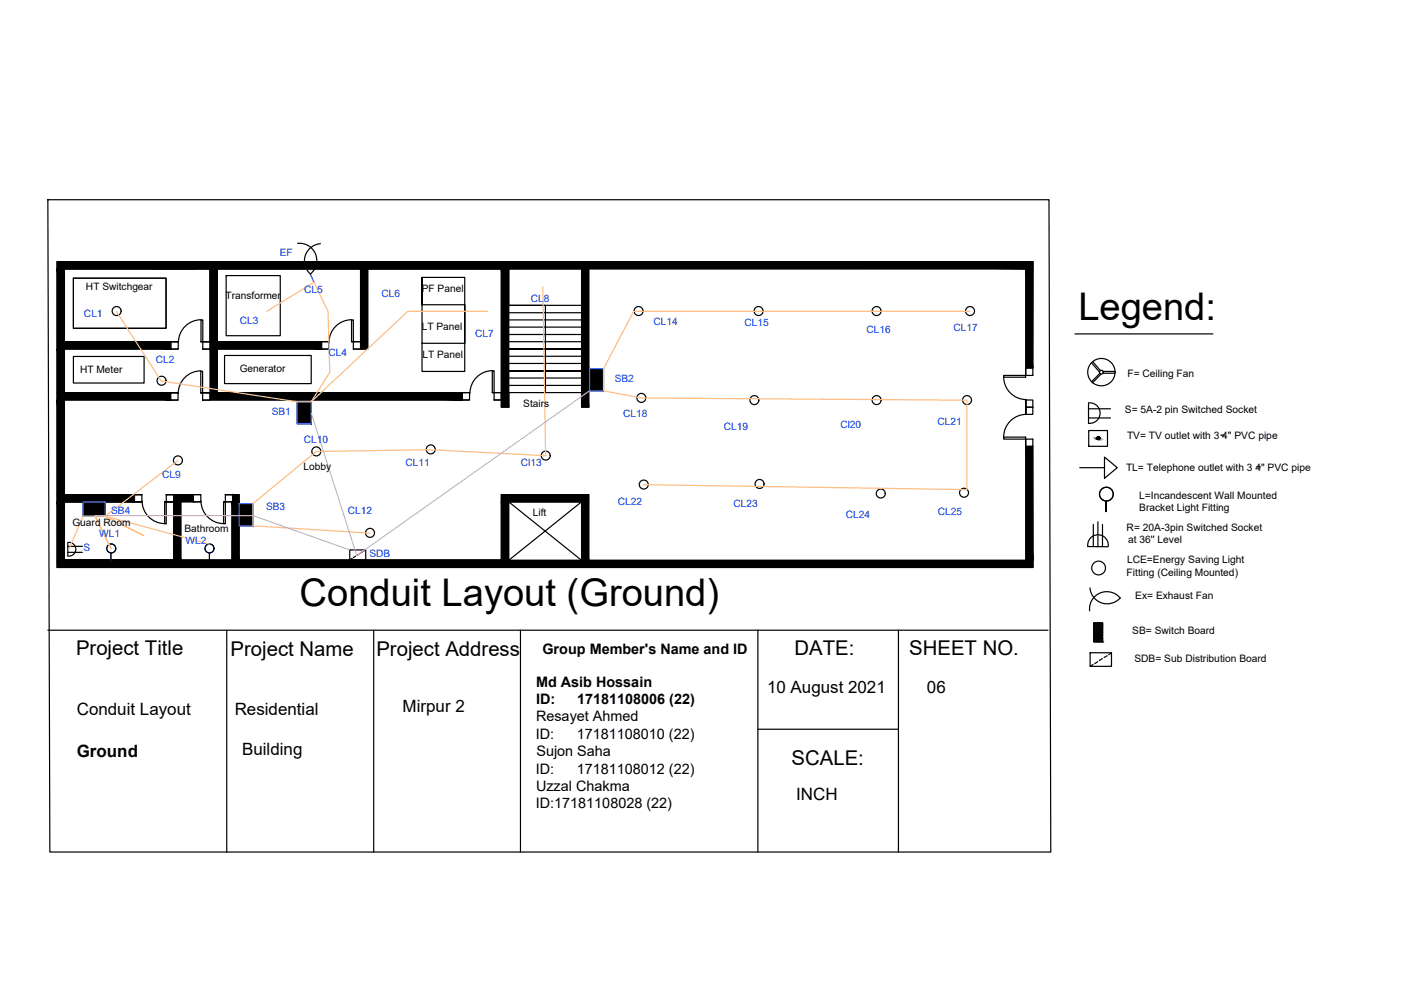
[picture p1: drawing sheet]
<svg xmlns="http://www.w3.org/2000/svg" width="297mm" height="210mm" viewBox="0 0 297 210" stroke-linecap="round" stroke-linejoin="round" font-family="sans-serif">
<!-- layer: PDF_PDF_Solid Fills -->
<g fill="#000" stroke="#000" stroke-width=".21">
<path d="M232.7 92.6h.3zM232.6 92.6h.4z"/>
<path d="M232.6 92.6l.5 .1zM232.6 92.6l.5 .1h-.5z"/>
<path d="M232.6 93.1h.4zM232.6 93.1l.3 .1z"/>
<path d="M232.6 92.7l.5 .1zM232.6 92.7l.5 .1z"/>
<path d="M232.6 93.1h.5zM232.6 93.1h.4z"/>
<path d="M232.5 92.8l.7 .1zM232.5 92.8l.7 .1z"/>
<path d="M232.5 93h.6zM232.5 93l.6 .1z"/>
<path d="M232.5 92.9l.6 .1 .1-.1zM232.5 92.9l.6 .1h-.6z"/>
</g>
<!-- layer: PDF_Objects -->
<g fill="#000" stroke="#000" stroke-width=".21">
<path d="M125 78.2l3 4.7v-4.7zM125 78.2l3 4.7h-3z"/>
<path d="M63 85.2l3 4.6v-4.6zM63 85.2l3 4.6h-3z"/>
<path d="M17.6 106.4l4.7 3v-3zM17.6 106.4l4.7 3h-4.7z"/>
<path d="M50.7 106.8l2.9 4.7v-4.7zM50.7 106.8l2.9 4.7h-2.9z"/>
</g>
<!-- layer: PDF_hatces -->
<g fill="#000" stroke="#000" stroke-width=".21">
<path d="M12.1 57l1.6 15.4v-15.4zM12.1 57l1.6 15.4h-1.6z"/>
<path d="M44.6 57l1.5 15.4v-15.4zM44.6 57l1.5 15.4h-1.5z"/>
<path d="M76.4 57l1.6 17v-17zM76.4 57l1.6 17h-1.6z"/>
<path d="M106.3 57l1.6 29.3v-29.3zM106.3 57l1.6 29.3h-1.6z"/>
<path d="M123.3 57l1.5 29.3v-29.3zM123.3 57l1.5 29.3h-1.5z"/>
<path d="M12.1 55.5l206.9 1.5v-1.5zM12.1 55.5l206.9 1.5h-206.9z"/>
<path d="M217.5 57l1.5 21v-21zM217.5 57l1.5 21h-1.5z"/>
<path d="M12.1 74l1.6 9.2v-9.2zM12.1 74l1.6 9.2h-1.6z"/>
<path d="M12.1 72.4l24.1 1.6v-1.6zM12.1 72.4l24.1 1.6h-24.1z"/>
<path d="M44.6 74l1.5 9.2v-9.2zM44.6 74l1.5 9.2h-1.5z"/>
<path d="M44.6 72.4l23.6 1.6v-1.6zM44.6 72.4l23.6 1.6h-23.6z"/>
<path d="M12.1 84.8l1.6 20.1v-20.1zM12.1 84.8l1.6 20.1h-1.6z"/>
<path d="M12.1 83.2l24.1 1.6v-1.6zM12.1 83.2l24.1 1.6h-24.1z"/>
<path d="M44.6 83.2l53.4 .1zM44.6 83.2l53.4 .1z"/>
<path d="M44.5 83.3l53.5 1.5v-1.5zM44.5 83.3l53.5 1.5h-53.5z"/>
<path d="M217.5 94.6l1.5 24.2v-24.2zM217.5 94.6l1.5 24.2h-1.5z"/>
<path d="M12.1 106.4l1.6 12.4v-12.4zM12.1 106.4l1.6 12.4h-1.6z"/>
<path d="M12.1 104.9l16.4 1.5v-1.5zM12.1 104.9l16.4 1.5h-16.4z"/>
<path d="M36.8 106.4l1.5 12.4v-12.4zM36.8 106.4l1.5 12.4h-1.5z"/>
<path d="M36.8 104.9l4.2 1.5v-1.5zM36.8 104.9l4.2 1.5h-4.2z"/>
<path d="M49.3 104.9l1.4 1.5v-1.5zM49.3 104.9l1.4 1.5h-1.4z"/>
<path d="M49.2 106.4l1.5 12.4v-12.4zM49.2 106.4l1.5 12.4h-1.5z"/>
<path d="M106.3 106.4l1.6 12.4v-12.4zM106.3 106.4l1.6 12.4h-1.6z"/>
<path d="M106.3 104.9l18.5 1.5v-1.5zM106.3 104.9l18.5 1.5h-18.5z"/>
<path d="M123.3 106.4l1.5 12.4v-12.4zM123.3 106.4l1.5 12.4h-1.5z"/>
<path d="M12.1 118.8l206.9 1.5v-1.5zM12.1 118.8l206.9 1.5h-206.9z"/>
</g>
<!-- layer: PDF_0 -->
<g fill="none" stroke="#000" stroke-width=".25">
<path d="M10.1 42.3h212.3l.4 138.4h-212.2zM13.7 55.5h109.6M32.2 57h9.3M76.4 57h-30.3h30.3M76.4 57v15.4h-1.9M78 57v17h-3.1M106.3 57h-28.3h28.3M106.3 57v29.3h1.6M124.8 57v29.3h-1.5v-29.3h-15.4v7.7h15.4M13.7 69.4v-12.4h30.9h-30.9v15.4M13.7 72.4h24.1zM37.8 74h-24.1v9.2h24.1h-24.1h2.5"/>
<path d="M43 74h1.6M44.6 72.4h-2h2v-15.4v26.2h-2h2M46.1 72.4v-15.4v15.4M46.1 72.4h23.7M69.7 74h-23.6v9.2h53.5M107.9 78.6h15.4zM107.9 64.7h7.7v18.5M107.9 66.3h15.4M107.9 67.8h15.4M107.9 69.4h15.4M107.9 70.9h15.4M107.9 72.4h15.4"/>
<path d="M107.9 75.5h15.4M107.9 77.1h15.4M107.9 78.6h15.4M123.3 74h-15.4h15.4M217.5 79.6v-22.6h-109.6v29.3v-3.1h15.4M219 78v-22.5h-206.9v64.8h206.9v-25.7M37.7 84.8h-24v20.1h16.4h-16.4M43 84.8h56.6M104.4 83.2h1.9M104.8 84.8h1.5M107.9 80.2h15.4M107.9 81.7h15.4"/>
<path d="M217.5 93.1v25.7h-92.7v-13.9h-18.5v13.9h-55.6h55.6h-55.6v-13.9h-1.5M217.5 84.8v3.1v-3.1M13.7 106.4h16.4h-16.4v12.4h23.1h-23.1M23.5 117.3v1.4M36.8 106.4h-1.9h1.9M36.8 104.9h-1.6h7.4M36.8 106.4v12.4M42.6 106.4h-4.3v12.4M44.4 117.3v1.4M47.4 106.4h1.8v12.4h-10.9h10.9M47.8 104.9h1.4h-1.4M49.2 118.8h-10.9h10.9"/>
<path d="M74.2 116.6h3.3v2.1h-3.3zM74.7 118.4l-.5 .3M75.4 117.9l-.5 .4M76.1 117.5l-.5 .3M76.8 117l-.4 .3M77.5 116.6l-.5 .3M107.9 106.4h15.4v12.4h-15.4zM107.9 118.8l15.4-12.4h-15.4l15.4 12.4M10.1 133.6h212.1M48.1 133.6v47.1M79.2 133.6v47.1M110.3 133.6v47.1"/>
<path d="M160.7 133.6v47.1M190.5 133.6v47.1M160.7 154.6h29.8"/>
<circle cx="24.7" cy="65.9" r=".95"/>
<circle cx="135.4" cy="65.9" r=".95"/>
<circle cx="160.8" cy="65.9" r=".95"/>
<circle cx="185.9" cy="65.9" r=".95"/>
<circle cx="205.7" cy="65.9" r=".95"/>
<circle cx="34.3" cy="80.7" r=".95"/>
<circle cx="37.7" cy="97.6" r=".95"/>
<circle cx="67.1" cy="95.7" r=".95"/>
<circle cx="91.3" cy="95.3" r=".95"/>
<circle cx="115.7" cy="96.6" r=".95"/>
<circle cx="136" cy="84.4" r=".95"/>
<circle cx="159.9" cy="84.8" r=".95"/>
<circle cx="185.9" cy="84.8" r=".95"/>
<circle cx="205" cy="84.8" r=".95"/>
<circle cx="23.6" cy="116.3" r=".95"/>
<circle cx="44.4" cy="116.3" r=".95"/>
<circle cx="78.5" cy="113" r=".95"/>
<circle cx="136.5" cy="102.7" r=".95"/>
<circle cx="161" cy="102.6" r=".95"/>
<circle cx="186.7" cy="104.6" r=".95"/>
<circle cx="204.4" cy="104.5" r=".95"/>
</g>
<!-- layer: PDF_Doors -->
<g fill="none" stroke="#000" stroke-width=".25">
<path d="M15.6 59h19.6v10.6h-19.6zM36.2 72.4h1.6v1.6h-1.6zM42.6 78.7h.4v4.6h-.4zM42.6 78.6a4.8 4.8 0 0 0-4.8 4.8M42.6 67.8h.4v4.6h-.4zM42.6 67.8a4.8 4.8 0 0 0-4.8 4.8M43 72.4h1.6v1.6h-1.6zM68.2 72.4h1.5v1.6h-1.5zM74.5 67.8h.4v4.6h-.4zM74.6 67.8a4.8 4.8 0 0 0-4.8 4.8M74.9 72.4h1.5v1.6h-1.5zM104.4 78.6h.4v4.6h-.4z"/>
<path d="M104.4 78.6a4.8 4.8 0 0 0-4.8 4.8M212.8 79.6h4.7v.4h-4.7zM212.8 79.9a4.8 4.8 0 0 0 4.8 4.8M217.5 78h1.5v1.6h-1.5zM36.2 83.3h1.5v1.6h-1.5zM43 83.3h1.5v1.6h-1.5zM98 83.2h1.6v1.6h-1.6zM104.8 83.2h1.5v1.6h-1.5zM212.8 92.7h4.7v.4h-4.7zM217.5 84.8h1.5v1.5h-1.5zM217.5 93.1h1.5v1.5h-1.5zM217.5 86.3h1.5v1.6h-1.5z"/>
<path d="M217.6 87.9a4.8 4.8 0 0 0-4.8 4.8M28.5 104.9h1.6v1.5h-1.6zM30.1 106.2a4.8 4.8 0 0 0 4.8 4.8M34.9 106.4h.3v4.7h-.3zM35.2 104.9h1.6v1.5h-1.6zM41 104.9h1.6v1.5h-1.6zM42.6 106.2a4.8 4.8 0 0 0 4.8 4.8M47.4 106.4h.4v4.7h-.4zM47.8 104.9h1.5v1.5h-1.5z"/>
</g>
<!-- layer: PDF_blocks -->
<path d="M15.6 59h19.6v10.6h-19.6zM47.9 58.4h11.5v12.8h-11.5zM89.5 58.8v20h9v-20h-9v5.8h9v8.2h-9M15.6 75.6h15v5.6h-15zM47.6 75.4h18.4v5.9h-18.4z" fill="none" stroke="#000" stroke-width=".25"/>
<!-- layer: PDF_Objects -->
<g fill="none" stroke="#003fff" stroke-width=".25">
<path d="M65.8 58.2l.8 1.6M125 78.2h3v4.7h-3zM63 85.2h3v4.6h-3zM17.6 106.4h4.7v3h-4.7zM23.5 117.3v1.4M50.7 106.8h2.9v4.7h-2.9z"/>
<circle cx="23.6" cy="116.3" r=".95"/>
<circle cx="44.4" cy="116.3" r=".95"/>
</g>
<!-- layer: PDF_PDF_Geometry -->
<g fill="none" stroke="#000" stroke-width=".25">
<path d="M63.1 51.6a3.7 3.7 0 0 1 3.8 2.2 3.7 3.7 0 0 1-1.1 4.3 3.7 3.7 0 0 1-1.1-3.9 3.7 3.7 0 0 1 3.2-2.5M227.9 70.8h29.3M231.4 76.9l1.7 2M231.7 76.7l1.6 1.9M233.2 79.2l-1.8 1.8M233.4 79.3l-1.8 1.9M233.8 79.1h2.5M233.8 78.8h2.5M228.9 99.2h5.3M230.8 86.7h4.6M230.8 88.6h4.6M230.8 85.5v4.3"/>
<path d="M230.8 85.4a2.18 2.18 0 0 1 2.4 2.2 2.18 2.18 0 0 1-2.4 2.1M230.8 91.3h4v3.3h-4zM234.2 96.9l2.7 2.3-2.7 2.2zM258.8 92.3h.8M266.5 99h.8M14.4 115.8h3.1M14.4 117.1h3.1M14.4 115v2.9M14.4 115a1.46 1.46 0 0 1 1.7 1.5 1.46 1.46 0 0 1-1.7 1.4M230.6 115.9h4.3M230.6 115.8a2.18 2.18 0 0 1 2.2-2.4 2.18 2.18 0 0 1 2.2 2.4M231.8 111.2v4.7"/>
<path d="M232.8 110.6v5.3M233.8 111.2v4.7M234.5 106.3v2.2v-2.2M231.1 124.6a3.7 3.7 0 0 0 2.5 3.3 3.7 3.7 0 0 0 3.9-1.2M231.1 138.4h4.6v2.9h-4.6zM231.9 135.8l1.9-1.9v.4l-1.8 1.8M231.9 132.1h.1M232.1 132.1l-.2 .1M232.1 136.1l1.7-1.6v.3l-1.3 1.3M232.4 132.1l-.5 .4M232.4 132.1l-.5 .5M232.7 132.1l-.8 .8"/>
<path d="M232.9 132.1l-1 .9M233.2 132.1l-1.3 1.2M233.3 132.1l-1.4 1.4M233.6 132.1l-1.7 1.6M233.7 132.1l-1.8 1.8M233.7 139.6l-.6 .5M233.8 136.1h.1M233.8 132.5v-.4h-1.9v4h1.9v-.5M233.8 132.3l-1.9 1.9M233.8 132.6l-1.9 1.9M233.8 133.1l-1.9 1.9M233.8 133.5l-1.9 1.9"/>
<path d="M233.8 134.7l-1.4 1.4M233.8 135.1l-1 1M233.8 135.5l-.6 .6M233.8 135.9l-.2 .2M233.8 132.4l-1.9 1.9M233.8 132.8l-1.9 1.9M233.8 133.2l-1.9 1.9M233.8 133.6l-1.9 1.9M233.8 134l-1.9 1.9M233.8 135.3l-.9 .8M233.8 135.7l-.4 .4M233.8 132.7v.4"/>
<path d="M233.8 133.3v.4M233.8 135.1v.3M234.7 139l-.6 .4M235.7 138.4l-.6 .4M237.5 126.8a3.7 3.7 0 0 0-4.3-1.1 3.7 3.7 0 0 0-2.2 3.8M231.8 140.9l-.7 .4M232.7 140.3l-.6 .4"/>
<circle cx="233.5" cy="78.9" r="2.9"/>
<circle cx="233.5" cy="78.9" r=".4"/>
<circle cx="232.9" cy="92.9" r=".32"/>
<circle cx="234.6" cy="104.8" r="1.46"/>
<circle cx="232.9" cy="120.4" r="1.46"/>
</g>
<!-- layer: PDF_Cable 1 -->
<path d="M24.7 66l9.5 14.8 28.8 4.4h3l3.9-6.3-.4-12.9-2.9-6.2-10 6.2M103.4 66h-16.9l-20.5 19.2M115.1 60.8l.6 35.8-24.4-1.3-24.3 .4-13.4 11.1v4.7l24.8 1.5M205.6 66h-71.2l-6.4 12.2v4.7l8 1.5 69 .5v18.9l-68.6-1M37.7 97.6l-15.4 11.8 8.1 4.1-8.1-4.1h-2.1l3.3 6.9-3.3-6.9h-2.6l-3 7.1M22.3 109.4l22.1 6" fill="none" stroke="#ffbf7f" stroke-width=".25"/>
<!-- layer: PDF_hatch -->
<path d="M125 82.9l-49.4 34.9-9.6-30.2M20.1 109.3h33.5l20.6 7.3" fill="none" stroke="#df7fff" stroke-width=".25"/>
<g font-size="8.1">
<text x="228.6" y="67.8">Legend:</text>
<text x="63.5" y="128.6">Conduit Layout (Ground)</text>
</g>
<g font-size="4.3">
<text x="16.1" y="138.8">Project Title</text>
<text x="48.9" y="139.1">Project Name</text>
<text x="79.8" y="139.1">Project Address</text>
<text x="168.5" y="138.8">DATE:</text>
<text x="192.8" y="138.8">SHEET NO.</text>
<text x="167.8" y="162.2">SCALE:</text>
</g>
<g font-size="3.6">
<text x="162.6" y="147">10 August 2021</text>
<text x="196.5" y="147">06</text>
<text x="16.3" y="151.6">Conduit Layout</text>
<text x="49.8" y="151.6">Residential</text>
<text x="85.4" y="151">Mirpur 2</text>
<text x="16.3" y="160.4">Ground</text>
<text x="51.3" y="160.1">Building</text>
<text x="168.8" y="169.5">INCH</text>
</g>
<g font-size="3.1">
<text x="115" y="138.7">Group Member's Name and ID</text>
<text x="113.7" y="145.6">Md Asib Hossain</text>
<text x="113.7" y="149.3">ID:</text>
<text x="122.4" y="149.3">17181108006 (22)</text>
<text x="113.7" y="153">Resayet Ahmed</text>
<text x="113.6" y="156.6">ID:</text>
<text x="113.7" y="160.3">Sujon Saha</text>
<text x="122.3" y="156.6">17181108010 (22)</text>
<text x="113.6" y="164">ID:</text>
<text x="113.7" y="167.7">Uzzal Chakma</text>
<text x="122.3" y="164">17181108012 (22)</text>
<text x="113.6" y="171.4">ID:17181108028 (22)</text>
</g>
<g font-size="2.2" fill="#003fff">
<text x="59.3" y="54.3">EF</text>
<text x="64.5" y="62.1">CL5</text>
<text x="80.9" y="63">CL6</text>
<text x="112.6" y="64">CL8</text>
<text x="17.8" y="67.2">CL1</text>
<text x="50.8" y="68.7">CL3</text>
<text x="100.7" y="71.5">CL7</text>
<text x="138.6" y="68.9">CL14</text>
<text x="157.8" y="69.2">CL15</text>
<text x="183.7" y="70.6">CL16</text>
<text x="202.1" y="70.2">CL17</text>
<text x="33" y="77">CL2</text>
<text x="69.7" y="75.6">CL4</text>
<text x="130.3" y="81">SB2</text>
<text x="57.6" y="87.9">SB1</text>
<text x="132.1" y="88.5">CL18</text>
<text x="64.4" y="93.8">CL10</text>
<text x="153.5" y="91.1">CL19</text>
<text x="178.2" y="90.7">Cl20</text>
<text x="198.7" y="90.1">CL21</text>
<text x="34.4" y="101.4">CL9</text>
<text x="86" y="98.7">CL11</text>
<text x="110.4" y="98.9">Cl13</text>
<text x="131" y="107.2">CL22</text>
<text x="155.5" y="107.4">CL23</text>
<text x="21" y="113.8">WL1</text>
<text x="23.6" y="109">SB4</text>
<text x="56.4" y="108.2">SB3</text>
<text x="73.7" y="108.9">CL12</text>
<text x="179.4" y="109.9">CL24</text>
<text x="198.9" y="109.2">CL25</text>
<text x="17.7" y="116.9">S</text>
<text x="39.4" y="115.4">WL2</text>
<text x="78.3" y="118.1">SDB</text>
</g>
<g font-size="2.2">
<text x="18.2" y="61.5">HT Switchgear</text>
<text x="47.8" y="63.3">Transformer</text>
<text x="89.4" y="61.9">PF Panel</text>
<text x="89.4" y="69.9">LT Panel</text>
<text x="89.6" y="75.9">LT Panel</text>
<text x="17" y="79.2">HT Meter</text>
<text x="50.8" y="78.9">Generator</text>
<text x="239" y="80">F= Ceiling Fan</text>
<text x="110.9" y="86.3">Stairs</text>
<text x="238.5" y="87.6">S= 5A-2 pin Switched Socket</text>
<text x="239" y="93">TV= TV outlet with 3 4&quot; PVC pipe</text>
<text x="64.3" y="99.7">Lobby</text>
<text x="238.7" y="99.8">TL= Telephone outlet with 3 4&quot; PVC pipe</text>
<text x="241.5" y="105.8">L=Incandescent Wall Mounted</text>
<text x="15.4" y="111.5">Guard Room</text>
<text x="39.1" y="112.8">Bathroom</text>
<text x="113" y="109.3">Lift</text>
<text x="238.9" y="112.5">R= 20A-3pin Switched Socket</text>
<text x="241.5" y="108.3">Bracket Light Fitting</text>
<text x="239" y="119.4">LCE=Energy Saving Light</text>
<text x="239.2" y="115.1">at 36'' Level</text>
<text x="238.9" y="122.1">Fitting (Ceiling Mounted)</text>
<text x="240.7" y="127">Ex= Exhaust Fan</text>
<text x="240.1" y="134.5">SB= Switch Board</text>
<text x="240.5" y="140.4">SDB= Sub Distribution Board</text>
</g>
</svg>
